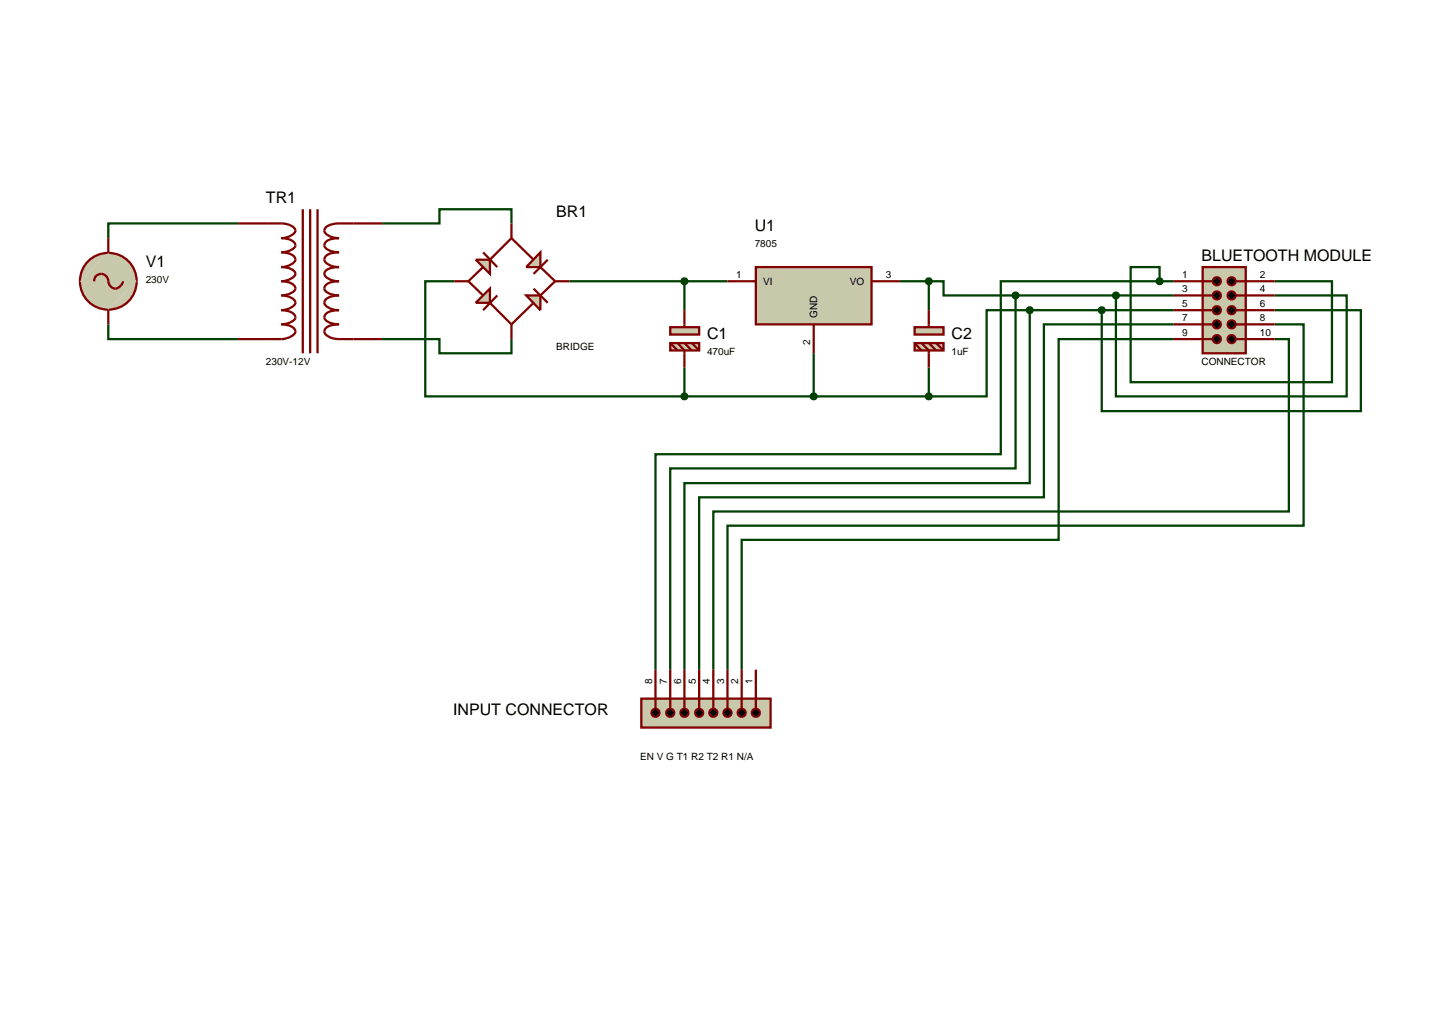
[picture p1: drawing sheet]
<svg xmlns="http://www.w3.org/2000/svg" width="257mm" height="180mm" viewBox="0 0 257 180" stroke-linecap="round" stroke-linejoin="round" font-family="sans-serif">
<g fill="none" stroke="#004000" stroke-width=".4">
<path d="M42 39.4h-22.9v2.6M67.4 39.4h10.1v-2.5h12.7v2.5M19.1 57.2v2.6h22.9M67.4 59.8h10.1v2.5h12.7v-2.5M80.1 49.6h-5.1v20.3h45.7M100.4 49.6h27.9M120.7 49.6v5.1M158.7 49.6h5.1M163.8 49.6h2.6v2.5h12.7M163.8 49.6v5.1M179.1 52.1v30.5h-60.9v35.5M179.1 52.1h27.9"/>
<path d="M181.6 54.7h-7.6v15.2h-10.2M181.6 54.7v30.5h-60.9v32.9M181.6 54.7h25.4M194.3 54.7v17.8h45.7v-17.8h-15.2M196.8 52.1v17.8h40.7v-17.8h-12.7M204.5 49.6h-28v30.5h-60.9v38M204.5 49.6v-2.5h-5.1v20.3h35.5v-17.8h-10.1M204.5 49.6h2.5M207 59.8h-20.3v35.4h-55.9v22.9M207 57.2h-22.9v30.5h-60.8v30.4M224.8 57.2h5.1v35.5h-101.6v25.4M224.8 59.8h2.5v30.4h-101.5v27.9"/>
<path d="M120.7 64.8v5.1M120.7 69.9h43.1M143.5 62.3v7.6M163.8 64.8v5.1"/>
</g>
<path d="M42 39.4h7.6a2.31 2.31 0 0 1 2.5 1.3 2.6 2.6 0 0 1-2.5 1.3 2.98 2.98 0 0 1 2.4 .9 .85 .85 0 0 1-.7 1.2l-1.1 .3-.6 .1a2.98 2.98 0 0 1 2.4 .9 .91 .91 0 0 1-.7 1.2l-1.1 .4-.6 .1a3.2 3.2 0 0 1 2.4 .9 .88 .88 0 0 1-.7 1.1l-1.1 .4-.6 .1a2.98 2.98 0 0 1 2.4 .9 .85 .85 0 0 1-.7 1.2l-1.1 .3-.6 .1a2.31 2.31 0 0 1 2.5 1.3 2.6 2.6 0 0 1-2.5 1.3 2.98 2.98 0 0 1 2.4 .9 .85 .85 0 0 1-.7 1.2l-1.1 .3-.6 .1a2.98 2.98 0 0 1 2.4 .9 .91 .91 0 0 1-.7 1.2l-1.1 .4-.6 .1h-7.6M53.4 36.9v25.4M54.7 36.9v25.4M56 36.9v25.4M67.4 39.4h-7.6a2.96 2.96 0 0 0-2.5 1 .9 .9 0 0 0 .6 1.1l1.2 .4 .7 .1a2.9 2.9 0 0 0-2.5 .9 .86 .86 0 0 0 .6 1.2l1.2 .3 .7 .1a2.9 2.9 0 0 0-2.5 .9 .92 .92 0 0 0 .6 1.2l1.2 .4 .7 .1a3.1 3.1 0 0 0-2.5 .9 .9 .9 0 0 0 .6 1.1l1.2 .4 .7 .1a2.9 2.9 0 0 0-2.5 .9 .86 .86 0 0 0 .6 1.2l1.2 .3 .7 .1a2.96 2.96 0 0 0-2.5 1 .9 .9 0 0 0 .6 1.1l1.2 .4 .7 .1a2.9 2.9 0 0 0-2.5 .9 .86 .86 0 0 0 .6 1.2l1.2 .3 .7 .1a2.9 2.9 0 0 0-2.5 .9 .92 .92 0 0 0 .6 1.2l1.2 .4 .7 .1h7.6" fill="none" stroke="#800000" stroke-width=".4"/>
<path d="M15.9 45.8a5 5 0 0 1 3.2-1.2l-5 5a5 5 0 0 1 1.8-3.8zM19.1 44.6a5 5 0 0 1 5 5zM24.1 49.6a5 5 0 0 1-5 5zM14.1 49.6l5 5a5 5 0 0 1-5-5z" fill="#c8c8aa" stroke="#800000" stroke-width=".4"/>
<path d="M19.1 44.6l5 5-5 5-5-5z" fill="#c8c8aa"/>
<path d="M16.6 49.6a1.25 1.25 0 0 1 1.3-1.3 1.25 1.25 0 0 1 1.2 1.3 1.28 1.28 0 0 0 1.1 1.3 1.28 1.28 0 0 0 1.4-1l.1-.3M19.1 42v2.5M19.1 54.7v2.5" fill="none" stroke="#800000" stroke-width=".4"/>
<path d="M92.8 52.1h2.5v2.6z" fill="#c8c8aa" stroke="#800000" stroke-width=".4"/>
<path d="M85.2 44.5l2.5 2.6M85.2 47.1l-2.6 2.5 2.6 2.5M86.4 45.8l3.8-3.8 3.9 3.8M86.4 53.4l3.8 3.8 3.9-3.8M87.7 52.1l-2.5 2.6M94.1 50.9l2.5 2.5M95.3 47.1l2.6 2.5-2.6 2.5M96.6 45.8l-2.5 2.5" fill="none" stroke="#800000" stroke-width=".4"/>
<g fill="#c8c8aa" stroke="#800000" stroke-width=".4">
<path d="M95.3 44.5v2.6h-2.5z"/>
<path d="M83.9 45.8h2.5v2.5z"/>
<path d="M86.4 50.9v2.5h-2.5z"/>
</g>
<path d="M90.2 39.4v2.6M80.1 49.6h2.5M90.2 57.2v2.6M97.9 49.6h2.5" fill="none" stroke="#800000" stroke-width=".4"/>
<path d="M133.3 47.1h20.4v10.1h-20.4z" fill="#c8c8aa" stroke="#800000" stroke-width=".4"/>
<path d="M128.3 49.6h5M143.5 57.2v5.1M153.7 49.6h5" fill="none" stroke="#800000" stroke-width=".4"/>
<path d="M212.1 47.1h7.6v15.2h-7.6z" fill="#c8c8aa" stroke="#800000" stroke-width=".4"/>
<path d="M207 49.6h6.8M207 52.1h6.8M207 54.7h6.8M207 57.2h6.8M207 59.8h6.8M217.9 49.6h6.9M217.9 52.1h6.9M217.9 54.7h6.9M217.9 57.2h6.9M217.9 59.8h6.9" fill="none" stroke="#800000" stroke-width=".4"/>
<g fill="#000" stroke="#800000" stroke-width=".4">
<path d="M214.1 49.1l.5-.2-.7 .7zM214.6 48.9a.68 .68 0 0 1 .7 .7zM215.3 49.6a.68 .68 0 0 1-.7 .7zM213.9 49.6l.7 .7a.68 .68 0 0 1-.7-.7z"/>
<path d="M214.1 51.6l.5-.2-.7 .7zM214.6 51.4a.68 .68 0 0 1 .7 .7zM215.3 52.1a.68 .68 0 0 1-.7 .7zM213.9 52.1l.7 .7a.68 .68 0 0 1-.7-.7z"/>
<path d="M214.1 54.2l.5-.2-.7 .7zM214.6 54a.68 .68 0 0 1 .7 .7zM215.3 54.7a.68 .68 0 0 1-.7 .7zM213.9 54.7l.7 .7a.68 .68 0 0 1-.7-.7z"/>
<path d="M214.1 56.7l.5-.2-.7 .7zM214.6 56.5a.68 .68 0 0 1 .7 .7zM215.3 57.2a.68 .68 0 0 1-.7 .7zM213.9 57.2l.7 .7a.68 .68 0 0 1-.7-.7z"/>
<path d="M214.1 59.3l.5-.2-.7 .7zM214.6 59.1a.68 .68 0 0 1 .7 .7zM215.3 59.8a.68 .68 0 0 1-.7 .7zM213.9 59.8l.7 .7a.68 .68 0 0 1-.7-.7z"/>
<path d="M216.7 49.1l.5-.2-.7 .7zM217.2 48.9a.68 .68 0 0 1 .7 .7zM217.9 49.6a.68 .68 0 0 1-.7 .7zM216.5 49.6l.7 .7a.68 .68 0 0 1-.7-.7z"/>
<path d="M216.7 51.6l.5-.2-.7 .7zM217.2 51.4a.68 .68 0 0 1 .7 .7zM217.9 52.1a.68 .68 0 0 1-.7 .7zM216.5 52.1l.7 .7a.68 .68 0 0 1-.7-.7z"/>
<path d="M216.7 54.2l.5-.2-.7 .7zM217.2 54a.68 .68 0 0 1 .7 .7zM217.9 54.7a.68 .68 0 0 1-.7 .7zM216.5 54.7l.7 .7a.68 .68 0 0 1-.7-.7z"/>
<path d="M216.7 56.7l.5-.2-.7 .7zM217.2 56.5a.68 .68 0 0 1 .7 .7zM217.9 57.2a.68 .68 0 0 1-.7 .7zM216.5 57.2l.7 .7a.68 .68 0 0 1-.7-.7z"/>
<path d="M216.7 59.3l.5-.2-.7 .7zM217.2 59.1a.68 .68 0 0 1 .7 .7zM217.9 59.8a.68 .68 0 0 1-.7 .7zM216.5 59.8l.7 .7a.68 .68 0 0 1-.7-.7z"/>
</g>
<path d="M213.9 49.6l.7-.7 .7 .7-.7 .7zM214.6 51.4l.7 .7-.7 .7-.7-.7zM213.9 54.7l.7-.7 .7 .7-.7 .7zM214.6 56.5l.7 .7-.7 .7-.7-.7zM214.6 59.1l.7 .7-.7 .7-.7-.7zM216.5 49.6l.7-.7 .7 .7-.7 .7zM216.5 52.1l.7-.7 .7 .7-.7 .7zM216.5 54.7l.7-.7 .7 .7-.7 .7zM217.2 56.5l.7 .7-.7 .7-.7-.7zM217.2 59.1l.7 .7-.7 .7-.7-.7z" fill="#000"/>
<g fill="#c8c8aa" stroke="#800000" stroke-width=".4">
<path d="M118.2 57.7h5.1v1.3h-5.1z"/>
<path d="M118.2 60.5h5.1v1.3h-5.1z"/>
</g>
<path d="M120.7 54.7v3M118.2 60.5l1.3 1.3M119.5 60.5l1.2 1.3v3M120.7 60.5l1.3 1.3M122 60.5l1.3 1.3" fill="none" stroke="#800000" stroke-width=".4"/>
<path d="M120.3 49.3l.4-.2-.5 .5zM120.7 49.1l.4 .2 .1 .3zM121.2 49.6l-.1 .3-.4 .2zM120.2 49.6l.5 .5-.4-.2z" fill="#004000" stroke="#004000" stroke-width=".4"/>
<path d="M120.2 49.6l.5-.5 .5 .5-.5 .5z" fill="#004000"/>
<g fill="#c8c8aa" stroke="#800000" stroke-width=".4">
<path d="M161.3 57.7h5.1v1.3h-5.1z"/>
<path d="M161.3 60.5h5.1v1.3h-5.1z"/>
</g>
<path d="M163.8 54.7v3M161.3 60.5l1.2 1.3M162.5 60.5l1.3 1.3v3M163.8 60.5l1.3 1.3M165.1 60.5l1.3 1.3" fill="none" stroke="#800000" stroke-width=".4"/>
<path d="M143.2 69.5l.3-.1-.5 .5zM143.5 69.4l.4 .2 .1 .3zM143.5 70.4l.5-.5-.1 .3zM143 69.9l.5 .5-.3-.1z" fill="#004000" stroke="#004000" stroke-width=".4"/>
<path d="M143.5 69.4l.5 .5-.5 .5-.5-.5z" fill="#004000"/>
<path d="M120.4 69.5l.3-.1-.5 .5zM120.7 69.4l.4 .2 .1 .3zM121.2 69.9l-.1 .3-.4 .2zM120.2 69.9l.5 .5-.3-.1z" fill="#004000" stroke="#004000" stroke-width=".4"/>
<path d="M120.2 69.9l.5-.5 .5 .5-.5 .5z" fill="#004000"/>
<path d="M163.5 49.2l.3-.1-.5 .5zM163.8 49.1l.3 .1 .2 .4zM164.3 49.6l-.1 .3-.4 .2zM163.3 49.6l.5 .5-.4-.2z" fill="#004000" stroke="#004000" stroke-width=".4"/>
<path d="M163.3 49.6l.5-.5 .5 .5-.5 .5z" fill="#004000"/>
<path d="M163.5 69.5l.3-.1-.5 .5zM163.8 69.4l.4 .2 .1 .3zM164.3 69.9l-.2 .4-.3 .1zM163.3 69.9l.5 .5-.4-.2z" fill="#004000" stroke="#004000" stroke-width=".4"/>
<path d="M163.8 69.4l.5 .5-.5 .5-.5-.5z" fill="#004000"/>
<path d="M113.1 123.2h22.8v5.1h-22.8z" fill="#c8c8aa" stroke="#800000" stroke-width=".4"/>
<path d="M115.6 118.1v6.8M118.2 118.1v6.8M120.7 118.1v6.8M123.3 118.1v6.8M125.8 118.1v6.8M128.3 118.1v6.8M130.8 118.1v6.8M133.3 118.1v6.8" fill="none" stroke="#800000" stroke-width=".4"/>
<g fill="#000" stroke="#800000" stroke-width=".4">
<path d="M115.1 125.2l.5-.2-.7 .7zM115.6 125a.68 .68 0 0 1 .7 .7zM115.6 126.4l.7-.7a.68 .68 0 0 1-.7 .7zM114.9 125.7l.7 .7a.68 .68 0 0 1-.7-.7z"/>
<path d="M117.7 125.2l.5-.2-.7 .7zM118.2 125a.68 .68 0 0 1 .7 .7zM118.2 126.4l.7-.7a.68 .68 0 0 1-.7 .7zM117.5 125.7l.7 .7a.68 .68 0 0 1-.7-.7z"/>
<path d="M120.2 125.2l.5-.2-.7 .7zM120.7 125a.68 .68 0 0 1 .7 .7zM120.7 126.4l.7-.7a.68 .68 0 0 1-.7 .7zM120 125.7l.7 .7a.68 .68 0 0 1-.7-.7z"/>
<path d="M122.8 125.2l.5-.2-.7 .7zM123.3 125a.68 .68 0 0 1 .7 .7zM123.3 126.4l.7-.7a.68 .68 0 0 1-.7 .7zM122.6 125.7l.7 .7a.68 .68 0 0 1-.7-.7z"/>
<path d="M125.3 125.2l.5-.2-.7 .7zM125.8 125a.68 .68 0 0 1 .7 .7zM125.8 126.4l.7-.7a.68 .68 0 0 1-.7 .7zM125.1 125.7l.7 .7a.68 .68 0 0 1-.7-.7z"/>
<path d="M127.8 125.2l.5-.2-.7 .7zM128.3 125a.68 .68 0 0 1 .7 .7zM128.3 126.4l.7-.7a.68 .68 0 0 1-.7 .7zM127.6 125.7l.7 .7a.68 .68 0 0 1-.7-.7z"/>
<path d="M130.3 125.2l.5-.2-.7 .7zM130.8 125a.68 .68 0 0 1 .7 .7zM130.8 126.4l.7-.7a.68 .68 0 0 1-.7 .7zM130.1 125.7l.7 .7a.68 .68 0 0 1-.7-.7z"/>
<path d="M132.8 125.2l.5-.2-.7 .7zM133.3 125a.68 .68 0 0 1 .7 .7zM133.3 126.4l.7-.7a.68 .68 0 0 1-.7 .7zM132.6 125.7l.7 .7a.68 .68 0 0 1-.7-.7z"/>
</g>
<path d="M114.9 125.7l.7-.7 .7 .7-.7 .7zM118.2 125l.7 .7-.7 .7-.7-.7zM120 125.7l.7-.7 .7 .7-.7 .7zM123.3 125l.7 .7-.7 .7-.7-.7zM125.8 125l.7 .7-.7 .7-.7-.7zM127.6 125.7l.7-.7 .7 .7-.7 .7zM130.1 125.7l.7-.7 .7 .7-.7 .7zM132.6 125.7l.7-.7 .7 .7-.7 .7z" fill="#000"/>
<path d="M178.7 51.8l.4-.2-.5 .5zM179.1 51.6l.3 .1 .2 .4zM179.6 52.1l-.1 .3-.4 .2zM178.6 52.1l.5 .5-.4-.2z" fill="#004000" stroke="#004000" stroke-width=".4"/>
<path d="M178.6 52.1l.5-.5 .5 .5-.5 .5z" fill="#004000"/>
<path d="M181.2 54.4l.4-.2-.5 .5zM181.6 54.2l.4 .2 .1 .3zM181.6 55.2l.5-.5-.1 .3zM181.1 54.7l.5 .5-.3-.1z" fill="#004000" stroke="#004000" stroke-width=".4"/>
<path d="M181.1 54.7l.5-.5 .5 .5-.5 .5z" fill="#004000"/>
<path d="M204.1 49.3l.4-.2-.5 .5zM204.5 49.1l.4 .2 .1 .3zM205 49.6l-.1 .3-.4 .2zM204 49.6l.5 .5-.4-.2z" fill="#004000" stroke="#004000" stroke-width=".4"/>
<path d="M204 49.6l.5-.5 .5 .5-.5 .5z" fill="#004000"/>
<path d="M196.4 51.8l.4-.2-.5 .5zM196.8 51.6l.3 .1 .2 .4zM196.8 52.6l.5-.5-.2 .4zM196.3 52.1l.5 .5-.4-.2z" fill="#004000" stroke="#004000" stroke-width=".4"/>
<path d="M196.3 52.1l.5-.5 .5 .5-.5 .5z" fill="#004000"/>
<path d="M193.9 54.4l.4-.2-.5 .5zM194.3 54.2l.4 .2 .1 .3zM194.3 55.2l.5-.5-.1 .3zM193.8 54.7l.5 .5-.3-.1z" fill="#004000" stroke="#004000" stroke-width=".4"/>
<path d="M193.8 54.7l.5-.5 .5 .5-.5 .5z" fill="#004000"/>
<g font-size="2.8">
<text x="46.9" y="35.8">TR1</text>
<text x="98.1" y="38.3">BR1</text>
<text x="133.1" y="40.8">U1</text>
<text x="25.7" y="47.1">V1</text>
<text x="211.9" y="46">BLUETOOTH MODULE</text>
<text x="124.7" y="59.8">C1</text>
<text x="167.8" y="59.8">C2</text>
<text x="79.9" y="126.2">INPUT CONNECTOR</text>
</g>
<g font-size="1.8">
<text x="133.1" y="43.6">7805</text>
<text x="25.7" y="49.9">230V</text>
<text x="129.8" y="49">1</text>
<text x="134.6" y="50.2">VI</text>
<text x="149.9" y="50.2">VO</text>
<text x="156.2" y="49">3</text>
<text x="208.5" y="49">1</text>
<text x="208.5" y="51.5">3</text>
<text x="222.2" y="49">2</text>
<text x="222.2" y="51.5">4</text>
<text x="144.1" y="56" transform="rotate(-90 144.1 56)">GND</text>
<text x="208.5" y="54.1">5</text>
<text x="208.5" y="56.6">7</text>
<text x="208.5" y="59.2">9</text>
<text x="222.2" y="54.1">6</text>
<text x="222.2" y="56.6">8</text>
<text x="222.2" y="59.2">10</text>
<text x="46.9" y="64.3">230V-12V</text>
<text x="98.1" y="61.8">BRIDGE</text>
<text x="124.7" y="62.6">470uF</text>
<text x="142.9" y="60.8" transform="rotate(-90 142.9 60.8)">2</text>
<text x="167.8" y="62.6">1uF</text>
<text x="211.9" y="64.3">CONNECTOR</text>
<text x="115" y="120.6" transform="rotate(-90 115 120.6)">8</text>
<text x="117.6" y="120.6" transform="rotate(-90 117.6 120.6)">7</text>
<text x="120.1" y="120.6" transform="rotate(-90 120.1 120.6)">6</text>
<text x="122.7" y="120.6" transform="rotate(-90 122.7 120.6)">5</text>
<text x="125.2" y="120.6" transform="rotate(-90 125.2 120.6)">4</text>
<text x="127.7" y="120.6" transform="rotate(-90 127.7 120.6)">3</text>
<text x="130.2" y="120.6" transform="rotate(-90 130.2 120.6)">2</text>
<text x="132.7" y="120.6" transform="rotate(-90 132.7 120.6)">1</text>
<text x="112.9" y="134.1">EN V G T1 R2 T2 R1 N/A</text>
</g>
</svg>
